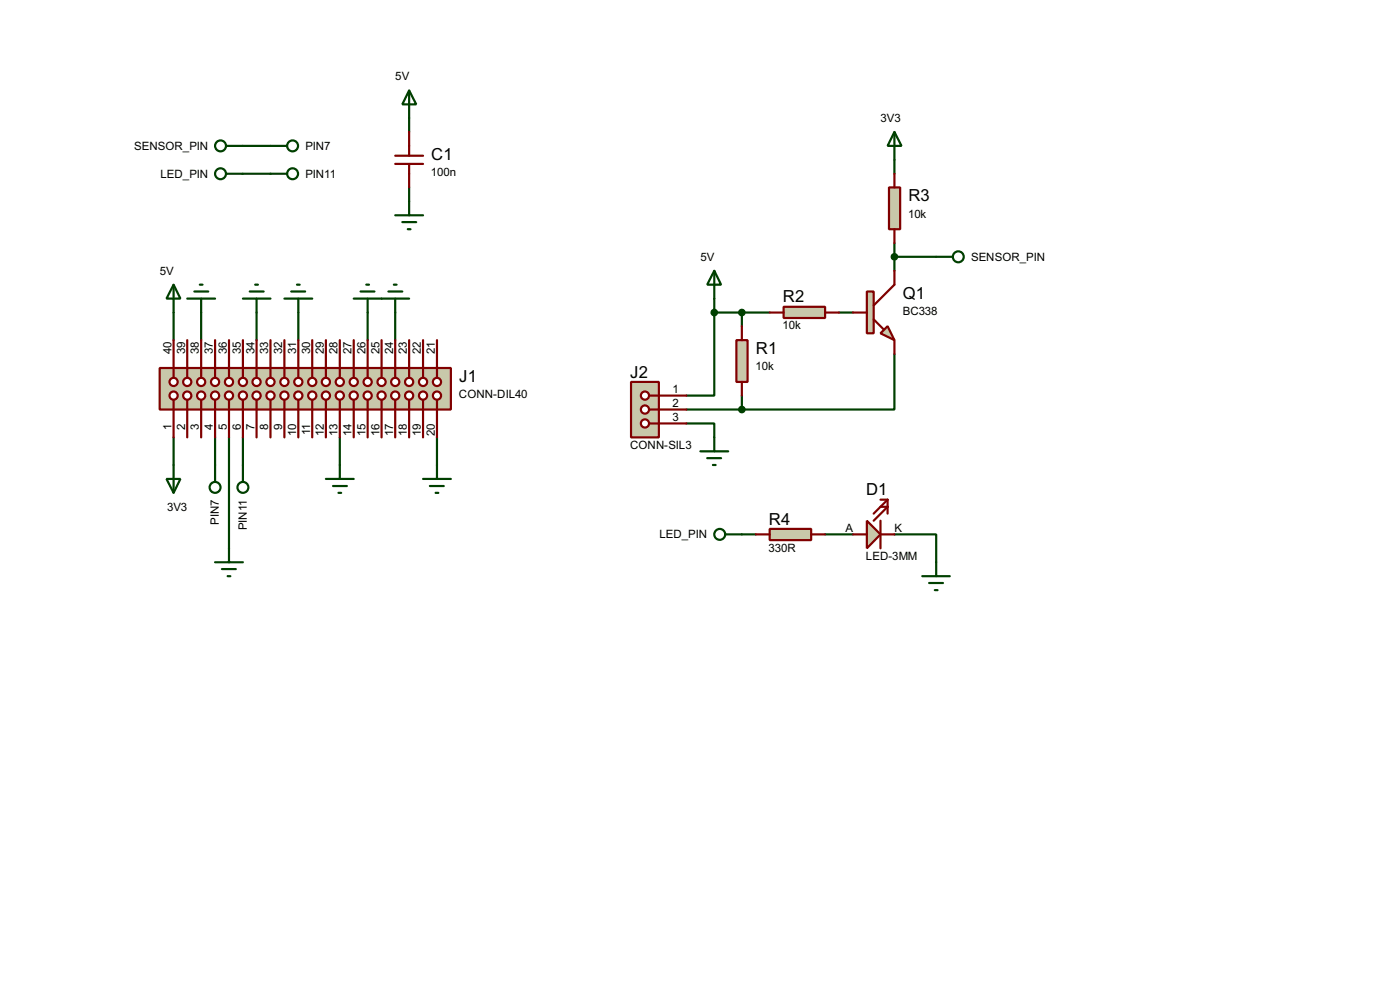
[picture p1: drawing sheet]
<svg xmlns="http://www.w3.org/2000/svg" width="256mm" height="180mm" viewBox="0 0 256 180" stroke-linecap="round" stroke-linejoin="round" font-family="sans-serif">
<g fill="none" stroke="#004000" stroke-width=".4">
<path d="M75 16.6l1.3 2.5h-2.6zM75 16.6v7.6M41.5 31.8h11.1M41.5 26.7h11.1M72.4 39.4h5.1M75 34.3v5.1M163.9 29.3v2.5M31.8 52.1l1.3 2.6h-2.6zM31.8 52.1v10.2M34.3 54.7h5.1M35.6 53.4h2.6M36.6 52.1h.5"/>
<path d="M36.9 54.7v7.6M47 57.2v5.1M54.7 57.2v5.1M67.4 57.2v5.1M72.4 57.2v5.1M73.7 40.7h2.6M74.7 42h.5M130.9 57.2v15.2h-5.1M130.9 57.2h10.1M130.9 54.7v2.5M135.9 57.2v2.5M153.7 57.2h2.6"/>
<path d="M163.9 44.5v5.1M163.9 47h7.6M125.8 77.5h5.1v2.6M125.8 75h10.1M135.9 72.4v2.6M163.9 64.8v10.2h-28M30.5 87.7h2.6l-1.3 2.5zM31.8 80.1v10.1M39.4 80.1v8.1M42 80.1v22.8M44.5 80.1v8.1M62.3 80.1v5"/>
<path d="M80.1 80.1v5M135.9 97.8h2.6M151.2 97.8h5.1M163.9 97.8h7.6v5.1M39.4 102.9h5.1M40.7 104.2h2.5M41.7 105.5h.5"/>
<circle cx="40.4" cy="31.8" r="1"/>
<circle cx="40.4" cy="26.7" r="1"/>
<circle cx="53.6" cy="26.7" r="1"/>
<circle cx="53.6" cy="31.8" r="1"/>
<circle cx="39.4" cy="89.2" r="1"/>
<circle cx="44.5" cy="89.2" r="1"/>
</g>
<path d="M72.4 30h5.1M72.4 28.5h5.1M75 24.2v4.3M75 30v4.3" fill="none" stroke="#800000" stroke-width=".4"/>
<path d="M115.6 69.9h5.1v10.2h-5.1z" fill="#c8c8aa" stroke="#800000" stroke-width=".4"/>
<path d="M118.9 72.4h1.8" fill="none" stroke="#800000" stroke-width=".4"/>
<circle cx="118.1" cy="72.4" r=".75" fill="#feffff" stroke="#800000" stroke-width=".4"/>
<path d="M118.9 75h1.8" fill="none" stroke="#800000" stroke-width=".4"/>
<circle cx="118.1" cy="75" r=".75" fill="#feffff" stroke="#800000" stroke-width=".4"/>
<path d="M118.9 77.5h1.8" fill="none" stroke="#800000" stroke-width=".4"/>
<circle cx="118.1" cy="77.5" r=".75" fill="#feffff" stroke="#800000" stroke-width=".4"/>
<path d="M120.7 72.4h5.1M120.7 75h5.1M120.7 77.5h5.1" fill="none" stroke="#800000" stroke-width=".4"/>
<path d="M128.3 82.6h5.1M129.6 83.9h2.5M130.6 85.1h.5M130.9 80.1v2.5" fill="none" stroke="#004000" stroke-width=".4"/>
<path d="M134.9 62.3h2.1v7.6h-2.1z" fill="#c8c8aa" stroke="#800000" stroke-width=".4"/>
<path d="M135.9 59.7v2.6M135.9 69.9v2.5" fill="none" stroke="#800000" stroke-width=".4"/>
<path d="M143.6 56.2h7.6v2h-7.6z" fill="#c8c8aa" stroke="#800000" stroke-width=".4"/>
<path d="M141 57.2h2.6M151.2 57.2h2.5" fill="none" stroke="#800000" stroke-width=".4"/>
<circle cx="135.9" cy="57.2" r=".5" fill="#004000" stroke="#004000" stroke-width=".4"/>
<path d="M162.9 34.3h2v7.7h-2z" fill="#c8c8aa" stroke="#800000" stroke-width=".4"/>
<path d="M163.9 31.8v2.5M163.9 42v2.5" fill="none" stroke="#800000" stroke-width=".4"/>
<g fill="none" stroke="#004000" stroke-width=".4">
<path d="M163.9 24.2l1.3 2.5h-2.6zM163.9 24.2v5.1M130.9 49.6l1.2 2.5h-2.5zM130.9 49.6v5.1M171.5 47h3.1"/>
<circle cx="175.5" cy="47" r="1"/>
</g>
<g fill="#004000" stroke="#004000" stroke-width=".4">
<circle cx="130.8" cy="57.2" r=".5"/>
<circle cx="135.9" cy="75" r=".5"/>
</g>
<path d="M141 96.8h7.6v2.1h-7.6z" fill="#c8c8aa" stroke="#800000" stroke-width=".4"/>
<path d="M138.5 97.8h2.5M148.6 97.8h2.6" fill="none" stroke="#800000" stroke-width=".4"/>
<path d="M161.3 61l1.3-1.3 1.3 2.6z" fill="#c8c8aa" stroke="#800000" stroke-width=".4"/>
<path d="M158.8 53.4h1.3v7.6h-1.3z" fill="#c8c8aa" stroke="#800000" stroke-width=".4"/>
<path d="M156.3 57.2h2.5M160.1 58.5l1.8 1.8M163.9 49.6v2.5l-3.8 3.8M163.9 62.3v2.5" fill="none" stroke="#800000" stroke-width=".4"/>
<circle cx="163.8" cy="47" r=".5" fill="#004000" stroke="#004000" stroke-width=".4"/>
<g fill="none" stroke="#004000" stroke-width=".4">
<path d="M132.9 97.8h3M169 105.5h5M170.2 106.7h2.6M171.3 108h.5M171.5 102.9v2.6"/>
<circle cx="131.8" cy="97.8" r="1"/>
</g>
<path d="M158.8 95.3l2.5 2.5-2.5 2.6z" fill="#c8c8aa" stroke="#800000" stroke-width=".4"/>
<path d="M156.3 97.8h2.5M161.3 95.3v5.1M161.3 92.8h1.3l-2.5 2.5M161.3 91.5h1.3M161.3 97.8h2.6M162.6 91.5l-2.5 2.5M162.6 91.5v2.5" fill="none" stroke="#800000" stroke-width=".4"/>
<path d="M29.3 67.4h53.3v7.6h-53.3z" fill="#c8c8aa" stroke="#800000" stroke-width=".4"/>
<path d="M31.8 73.2v1.8" fill="none" stroke="#800000" stroke-width=".4"/>
<circle cx="31.8" cy="72.4" r=".75" fill="#feffff" stroke="#800000" stroke-width=".4"/>
<path d="M34.3 73.2v1.8" fill="none" stroke="#800000" stroke-width=".4"/>
<circle cx="34.3" cy="72.4" r=".75" fill="#feffff" stroke="#800000" stroke-width=".4"/>
<path d="M36.9 73.2v1.8" fill="none" stroke="#800000" stroke-width=".4"/>
<circle cx="36.8" cy="72.4" r=".75" fill="#feffff" stroke="#800000" stroke-width=".4"/>
<path d="M39.4 73.2v1.8" fill="none" stroke="#800000" stroke-width=".4"/>
<circle cx="39.4" cy="72.4" r=".75" fill="#feffff" stroke="#800000" stroke-width=".4"/>
<path d="M31.8 67.4v1.7" fill="none" stroke="#800000" stroke-width=".4"/>
<circle cx="31.8" cy="69.9" r=".75" fill="#feffff" stroke="#800000" stroke-width=".4"/>
<path d="M34.3 67.4v1.7" fill="none" stroke="#800000" stroke-width=".4"/>
<circle cx="34.3" cy="69.9" r=".75" fill="#feffff" stroke="#800000" stroke-width=".4"/>
<path d="M36.9 67.4v1.7" fill="none" stroke="#800000" stroke-width=".4"/>
<circle cx="36.8" cy="69.9" r=".75" fill="#feffff" stroke="#800000" stroke-width=".4"/>
<path d="M39.4 67.4v1.7" fill="none" stroke="#800000" stroke-width=".4"/>
<circle cx="39.4" cy="69.9" r=".75" fill="#feffff" stroke="#800000" stroke-width=".4"/>
<path d="M42 73.2v1.8" fill="none" stroke="#800000" stroke-width=".4"/>
<circle cx="41.9" cy="72.4" r=".75" fill="#feffff" stroke="#800000" stroke-width=".4"/>
<path d="M42 67.4v1.7" fill="none" stroke="#800000" stroke-width=".4"/>
<circle cx="41.9" cy="69.9" r=".75" fill="#feffff" stroke="#800000" stroke-width=".4"/>
<path d="M44.5 73.2v1.8" fill="none" stroke="#800000" stroke-width=".4"/>
<circle cx="44.5" cy="72.4" r=".75" fill="#feffff" stroke="#800000" stroke-width=".4"/>
<path d="M44.5 67.4v1.7" fill="none" stroke="#800000" stroke-width=".4"/>
<circle cx="44.5" cy="69.9" r=".75" fill="#feffff" stroke="#800000" stroke-width=".4"/>
<path d="M47 73.2v1.8" fill="none" stroke="#800000" stroke-width=".4"/>
<circle cx="47" cy="72.4" r=".75" fill="#feffff" stroke="#800000" stroke-width=".4"/>
<path d="M47 67.4v1.7" fill="none" stroke="#800000" stroke-width=".4"/>
<circle cx="47" cy="69.9" r=".75" fill="#feffff" stroke="#800000" stroke-width=".4"/>
<path d="M49.6 73.2v1.8" fill="none" stroke="#800000" stroke-width=".4"/>
<circle cx="49.5" cy="72.4" r=".75" fill="#feffff" stroke="#800000" stroke-width=".4"/>
<path d="M49.6 67.4v1.7" fill="none" stroke="#800000" stroke-width=".4"/>
<circle cx="49.5" cy="69.9" r=".75" fill="#feffff" stroke="#800000" stroke-width=".4"/>
<path d="M52.1 73.2v1.8" fill="none" stroke="#800000" stroke-width=".4"/>
<circle cx="52.1" cy="72.4" r=".75" fill="#feffff" stroke="#800000" stroke-width=".4"/>
<path d="M52.1 67.4v1.7" fill="none" stroke="#800000" stroke-width=".4"/>
<circle cx="52.1" cy="69.9" r=".75" fill="#feffff" stroke="#800000" stroke-width=".4"/>
<path d="M54.7 73.2v1.8" fill="none" stroke="#800000" stroke-width=".4"/>
<circle cx="54.6" cy="72.4" r=".75" fill="#feffff" stroke="#800000" stroke-width=".4"/>
<path d="M54.7 67.4v1.7" fill="none" stroke="#800000" stroke-width=".4"/>
<circle cx="54.6" cy="69.9" r=".75" fill="#feffff" stroke="#800000" stroke-width=".4"/>
<path d="M57.2 73.2v1.8" fill="none" stroke="#800000" stroke-width=".4"/>
<circle cx="57.2" cy="72.4" r=".75" fill="#feffff" stroke="#800000" stroke-width=".4"/>
<path d="M57.2 67.4v1.7" fill="none" stroke="#800000" stroke-width=".4"/>
<circle cx="57.2" cy="69.9" r=".75" fill="#feffff" stroke="#800000" stroke-width=".4"/>
<path d="M59.7 73.2v1.8" fill="none" stroke="#800000" stroke-width=".4"/>
<circle cx="59.7" cy="72.4" r=".75" fill="#feffff" stroke="#800000" stroke-width=".4"/>
<path d="M59.7 67.4v1.7" fill="none" stroke="#800000" stroke-width=".4"/>
<circle cx="59.7" cy="69.9" r=".75" fill="#feffff" stroke="#800000" stroke-width=".4"/>
<path d="M62.3 73.2v1.8" fill="none" stroke="#800000" stroke-width=".4"/>
<circle cx="62.2" cy="72.4" r=".75" fill="#feffff" stroke="#800000" stroke-width=".4"/>
<path d="M62.3 67.4v1.7" fill="none" stroke="#800000" stroke-width=".4"/>
<circle cx="62.2" cy="69.9" r=".75" fill="#feffff" stroke="#800000" stroke-width=".4"/>
<path d="M64.8 73.2v1.8" fill="none" stroke="#800000" stroke-width=".4"/>
<circle cx="64.8" cy="72.4" r=".75" fill="#feffff" stroke="#800000" stroke-width=".4"/>
<path d="M64.8 67.4v1.7" fill="none" stroke="#800000" stroke-width=".4"/>
<circle cx="64.8" cy="69.9" r=".75" fill="#feffff" stroke="#800000" stroke-width=".4"/>
<path d="M67.4 73.2v1.8" fill="none" stroke="#800000" stroke-width=".4"/>
<circle cx="67.3" cy="72.4" r=".75" fill="#feffff" stroke="#800000" stroke-width=".4"/>
<path d="M67.4 67.4v1.7" fill="none" stroke="#800000" stroke-width=".4"/>
<circle cx="67.3" cy="69.9" r=".75" fill="#feffff" stroke="#800000" stroke-width=".4"/>
<path d="M69.9 73.2v1.8" fill="none" stroke="#800000" stroke-width=".4"/>
<circle cx="69.9" cy="72.4" r=".75" fill="#feffff" stroke="#800000" stroke-width=".4"/>
<path d="M69.9 67.4v1.7" fill="none" stroke="#800000" stroke-width=".4"/>
<circle cx="69.9" cy="69.9" r=".75" fill="#feffff" stroke="#800000" stroke-width=".4"/>
<path d="M72.4 73.2v1.8" fill="none" stroke="#800000" stroke-width=".4"/>
<circle cx="72.4" cy="72.4" r=".75" fill="#feffff" stroke="#800000" stroke-width=".4"/>
<path d="M72.4 67.4v1.7" fill="none" stroke="#800000" stroke-width=".4"/>
<circle cx="72.4" cy="69.9" r=".75" fill="#feffff" stroke="#800000" stroke-width=".4"/>
<path d="M75 73.2v1.8" fill="none" stroke="#800000" stroke-width=".4"/>
<circle cx="74.9" cy="72.4" r=".75" fill="#feffff" stroke="#800000" stroke-width=".4"/>
<path d="M75 67.4v1.7" fill="none" stroke="#800000" stroke-width=".4"/>
<circle cx="74.9" cy="69.9" r=".75" fill="#feffff" stroke="#800000" stroke-width=".4"/>
<path d="M77.5 73.2v1.8" fill="none" stroke="#800000" stroke-width=".4"/>
<circle cx="77.5" cy="72.4" r=".75" fill="#feffff" stroke="#800000" stroke-width=".4"/>
<path d="M77.5 67.4v1.7" fill="none" stroke="#800000" stroke-width=".4"/>
<circle cx="77.5" cy="69.9" r=".75" fill="#feffff" stroke="#800000" stroke-width=".4"/>
<path d="M80.1 73.2v1.8" fill="none" stroke="#800000" stroke-width=".4"/>
<circle cx="80" cy="72.4" r=".75" fill="#feffff" stroke="#800000" stroke-width=".4"/>
<path d="M80.1 67.4v1.7" fill="none" stroke="#800000" stroke-width=".4"/>
<circle cx="80" cy="69.9" r=".75" fill="#feffff" stroke="#800000" stroke-width=".4"/>
<g fill="none" stroke="#800000" stroke-width=".4">
<path d="M31.8 62.3v5.1M31.8 75v5.1M34.3 62.3v5.1M34.3 75v5.1M36.9 62.3v5.1M36.9 75v5.1M39.4 62.3v5.1M39.4 75v5.1M42 62.3v5.1M42 75v5.1M44.5 62.3v5.1M44.5 75v5.1"/>
<path d="M47 62.3v5.1M47 75v5.1M49.6 62.3v5.1M49.6 75v5.1M52.1 62.3v5.1M52.1 75v5.1M54.7 62.3v5.1M54.7 75v5.1M57.2 62.3v5.1M57.2 75v5.1M59.7 62.3v5.1M59.7 75v5.1"/>
<path d="M62.3 62.3v5.1M62.3 75v5.1M64.8 62.3v5.1M64.8 75v5.1M67.4 62.3v5.1M67.4 75v5.1M69.9 62.3v5.1M69.9 75v5.1M72.4 62.3v5.1M72.4 75v5.1M75 62.3v5.1M75 75v5.1"/>
<path d="M77.5 62.3v5.1M77.5 75v5.1M80.1 62.3v5.1M80.1 75v5.1"/>
</g>
<g fill="none" stroke="#004000" stroke-width=".4">
<path d="M44.5 54.7h5.1M45.8 53.4h2.5M46.8 52.1h.5M47 54.7v2.5M52.1 54.7h5.1M53.4 53.4h2.5M54.4 52.1h.5M54.7 54.7v2.5M64.8 54.7h10.2M66.1 53.4h2.5M67.1 52.1h.5M67.4 54.7v2.5"/>
<path d="M71.2 53.4h2.5M72.2 52.1h.5M72.4 54.7v2.5M59.7 87.7h5.1M61 89h2.6M62 90.2h.5M62.3 85.1v2.6M77.5 87.7h5.1M78.8 89h2.5M79.8 90.2h.5M80.1 85.1v2.6"/>
</g>
<g font-size="3.4">
<text x="79" y="29.3">C1</text>
<text x="166.4" y="36.9">R3</text>
<text x="143.4" y="55.4">R2</text>
<text x="165.4" y="54.7">Q1</text>
<text x="138.5" y="64.8">R1</text>
<text x="84.1" y="69.9">J1</text>
<text x="115.5" y="69.1">J2</text>
<text x="158.7" y="90.7">D1</text>
<text x="140.9" y="96">R4</text>
</g>
<g font-size="2.4">
<text x="72.4" y="14.7">5V</text>
<text x="161.3" y="22.3">3V3</text>
<text x="24.6" y="27.4">SENSOR_PIN</text>
<text x="55.9" y="27.4">PIN7</text>
<text x="29.4" y="32.5">LED_PIN</text>
<text x="55.9" y="32.5">PIN11</text>
<text x="79" y="32.2">100n</text>
<text x="166.4" y="39.9">10k</text>
<text x="128.3" y="47.7">5V</text>
<text x="177.9" y="47.7">SENSOR_PIN</text>
<text x="29.3" y="50.3">5V</text>
<text x="165.4" y="57.6">BC338</text>
<text x="31.4" y="64.8" transform="rotate(-90 31.4 64.8)">40</text>
<text x="33.9" y="64.8" transform="rotate(-90 33.9 64.8)">39</text>
<text x="36.5" y="64.8" transform="rotate(-90 36.5 64.8)">38</text>
<text x="39" y="64.8" transform="rotate(-90 39 64.8)">37</text>
<text x="41.5" y="64.8" transform="rotate(-90 41.5 64.8)">36</text>
<text x="44.1" y="64.8" transform="rotate(-90 44.1 64.8)">35</text>
<text x="46.6" y="64.8" transform="rotate(-90 46.6 64.8)">34</text>
<text x="49.2" y="64.8" transform="rotate(-90 49.2 64.8)">33</text>
<text x="51.7" y="64.8" transform="rotate(-90 51.7 64.8)">32</text>
<text x="54.2" y="64.8" transform="rotate(-90 54.2 64.8)">31</text>
<text x="56.8" y="64.8" transform="rotate(-90 56.8 64.8)">30</text>
<text x="59.3" y="64.8" transform="rotate(-90 59.3 64.8)">29</text>
<text x="61.9" y="64.8" transform="rotate(-90 61.9 64.8)">28</text>
<text x="64.4" y="64.8" transform="rotate(-90 64.4 64.8)">27</text>
<text x="66.9" y="64.8" transform="rotate(-90 66.9 64.8)">26</text>
<text x="69.5" y="64.8" transform="rotate(-90 69.5 64.8)">25</text>
<text x="72" y="64.8" transform="rotate(-90 72 64.8)">24</text>
<text x="74.6" y="64.8" transform="rotate(-90 74.6 64.8)">23</text>
<text x="77.1" y="64.8" transform="rotate(-90 77.1 64.8)">22</text>
<text x="79.7" y="64.8" transform="rotate(-90 79.7 64.8)">21</text>
<text x="143.4" y="60.3">10k</text>
<text x="123.2" y="72">1</text>
<text x="138.4" y="67.7">10k</text>
<text x="84.1" y="72.9">CONN-DIL40</text>
<text x="123.2" y="74.6">2</text>
<text x="123.2" y="77.1">3</text>
<text x="31.4" y="78.7" transform="rotate(-90 31.4 78.7)">1</text>
<text x="33.9" y="78.7" transform="rotate(-90 33.9 78.7)">2</text>
<text x="36.4" y="78.7" transform="rotate(-90 36.4 78.7)">3</text>
<text x="39" y="78.7" transform="rotate(-90 39 78.7)">4</text>
<text x="41.5" y="78.7" transform="rotate(-90 41.5 78.7)">5</text>
<text x="44.1" y="78.7" transform="rotate(-90 44.1 78.7)">6</text>
<text x="46.6" y="78.7" transform="rotate(-90 46.6 78.7)">7</text>
<text x="49.1" y="78.7" transform="rotate(-90 49.1 78.7)">8</text>
<text x="51.7" y="78.7" transform="rotate(-90 51.7 78.7)">9</text>
<text x="54.3" y="79.8" transform="rotate(-90 54.3 79.8)">10</text>
<text x="56.8" y="79.7" transform="rotate(-90 56.8 79.7)">11</text>
<text x="59.3" y="79.8" transform="rotate(-90 59.3 79.8)">12</text>
<text x="61.9" y="79.8" transform="rotate(-90 61.9 79.8)">13</text>
<text x="64.4" y="79.8" transform="rotate(-90 64.4 79.8)">14</text>
<text x="67" y="79.8" transform="rotate(-90 67 79.8)">15</text>
<text x="69.5" y="79.8" transform="rotate(-90 69.5 79.8)">16</text>
<text x="72" y="79.8" transform="rotate(-90 72 79.8)">17</text>
<text x="74.6" y="79.8" transform="rotate(-90 74.6 79.8)">18</text>
<text x="77.1" y="79.8" transform="rotate(-90 77.1 79.8)">19</text>
<text x="79.7" y="79.8" transform="rotate(-90 79.7 79.8)">20</text>
<text x="115.4" y="82.2">CONN-SIL3</text>
<text x="30.6" y="93.5">3V3</text>
<text x="40.1" y="96.1" transform="rotate(-90 40.1 96.1)">PIN7</text>
<text x="45.2" y="97.1" transform="rotate(-90 45.2 97.1)">PIN11</text>
<text x="120.8" y="98.5">LED_PIN</text>
<text x="140.8" y="101">330R</text>
<text x="154.9" y="97.4">A</text>
<text x="163.9" y="97.4">K</text>
<text x="158.6" y="102.5">LED-3MM</text>
</g>
</svg>
